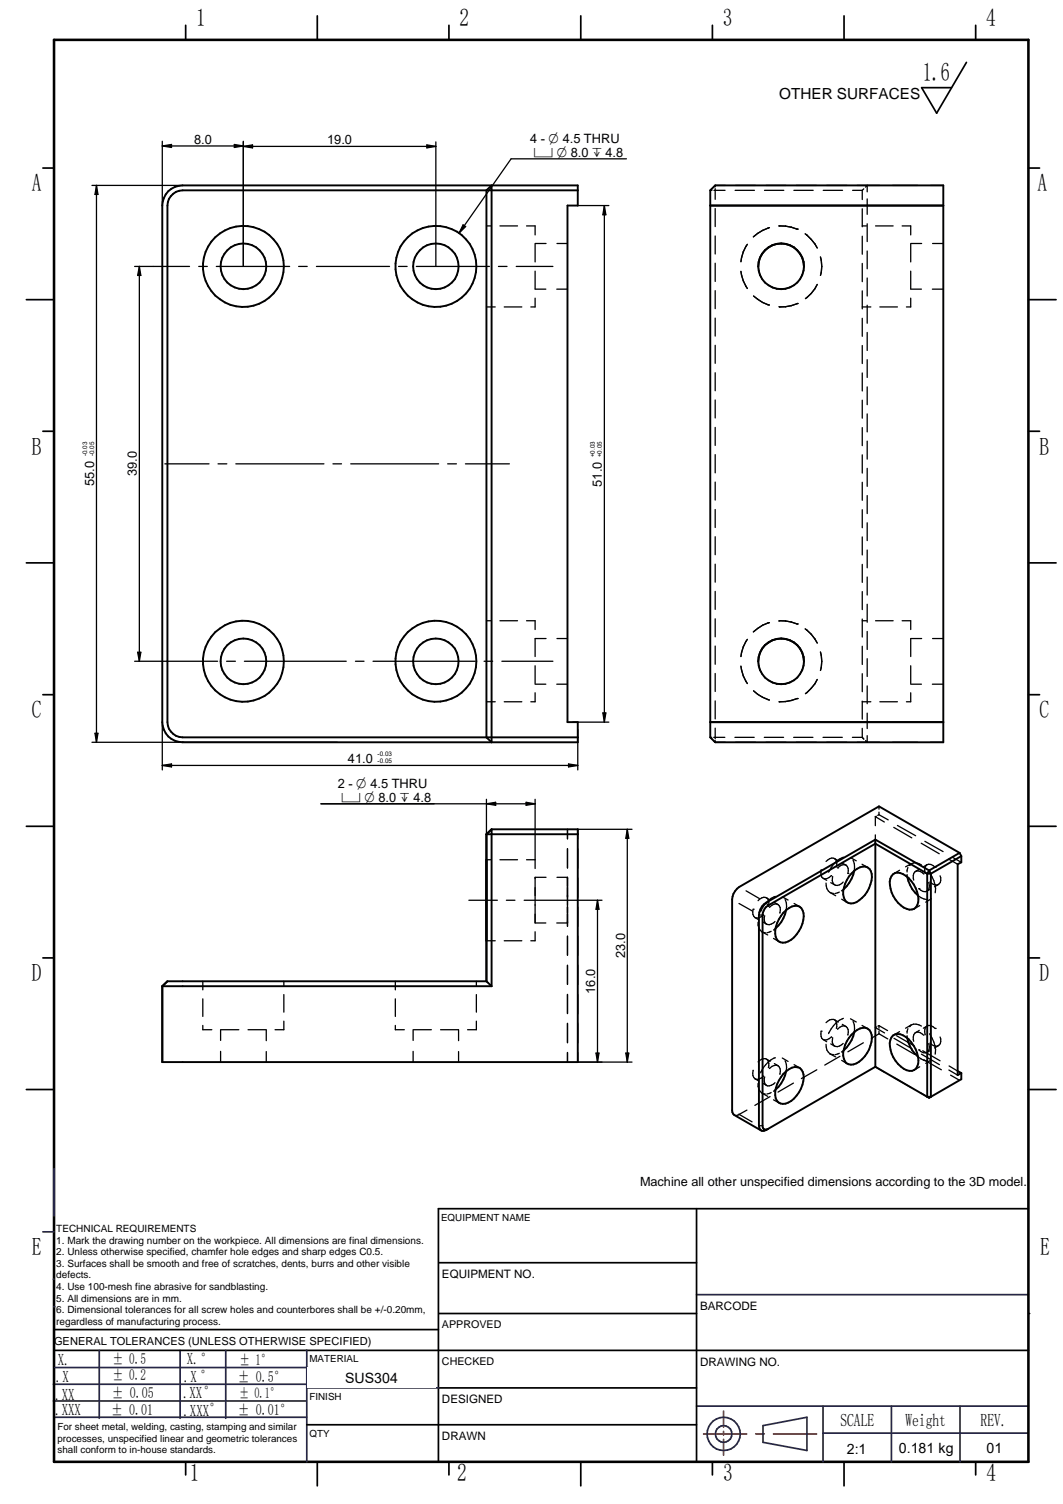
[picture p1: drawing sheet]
<svg xmlns="http://www.w3.org/2000/svg" width="210mm" height="297mm" viewBox="0 0 210 297" stroke-linecap="round" stroke-linejoin="round" font-family="sans-serif">
<g fill="none" stroke="#26264c" stroke-width=".34">
<path d="M8.5 243.3h2.2M10.5 252.6h.2M137.5 255.7h65.6M10.5 276.7h50M10.5 273.4h50M10.8 279.9h49.8M10.8 270.1h50M35.6 266.7v13.4M60.6 266.7v22M60.7 274.1h26M137.5 277.7h65.6M162.5 277.7v11"/>
<path d="M176 277.7v11M189.6 277.7v11M150.7 281.6l8.6-1.7v6.6l-8.6-1.6zM162.5 283h40.5"/>
</g>
<g fill="none" stroke="#000" stroke-width=".34">
<path d="M36.7 5v2.9M88.6 5v2.9M140.7 5v2.9M192.7 5v2.9M8.5 33.2h2.2M203.1 33.2h2.2M5.2 59.2h5.5M203.1 59.2h5.4M8.5 85.2h2.2M203.1 85.2h2.2M5.2 111.2h5.5M203.1 111.2h5.4"/>
<path d="M8.5 137.2h2.2M203.1 137.2h2.2M5.2 163.2h5.5M203.1 163.2h5.4M8.5 189.2h2.2M203.1 189.2h2.2M5.2 215.2h5.5M203.1 215.2h5.4M86.6 238.7v50M10.7 266.7h192.4M10.7 262.6h75.9M86.7 274.1h50.8"/>
<path d="M36.7 288.7v2.6M62.7 288.7v4.8M88.6 288.7v2.6M114.7 288.7v4.8M140.7 288.7v2.6M166.7 288.7v4.8M192.7 288.7v2.6"/>
</g>
<path d="M10.7 7.9h192.4v280.8h-192.4z" fill="none" stroke="#000" stroke-width=".51"/>
<path d="M142.9 278.7v3.2M138.9 283.2h8.5M142.9 282.7v.7M142.9 284.3v3.1M149.2 283.2h1.7M152.7 283.2h8.5" fill="none" stroke="#f00" stroke-width=".34"/>
<circle cx="10.6" cy="258.1" r=".17" fill="#26264c"/>
<g fill="none" stroke="#26264c" stroke-width=".34">
<path d="M10.7 230.8v9.4M19.6 266.7v13.4M44.6 266.7v13.4M60.5 266.7h.1"/>
<circle cx="142.9" cy="283.2" r="3.3"/>
<circle cx="142.9" cy="283.2" r="1.63"/>
</g>
<path d="M190.8 12.3l-5.8 10.1-3-5.1h5.9M86.6 238.7h116.5M86.7 259.4h50.8M86.7 249.4h50.8M86.6 281.4h50.9" fill="none" stroke="#000" stroke-width=".34"/>
<circle cx="203.1" cy="259.4" r=".17" fill="#000"/>
<g fill="#fff">
<path d="M137.9 271.4h64.4v6.1h-64.4z"/>
<path d="M189.9 283.9h13v4h-13z"/>
<path d="M86.9 254.9h50.2v4h-50.2z"/>
<path d="M60.7 270h25.3v4h-25.3z"/>
<path d="M87 244.3h50v4h-50z"/>
<path d="M60.8 277.1h25.2v4h-25.2z"/>
<path d="M176.4 284.1h13v4h-13z"/>
<path d="M162.7 284.1h13v4h-13z"/>
<path d="M137.9 260.4h64.5v6h-64.5z"/>
</g>
<path d="M62.7 3.1v4.8M114.7 3.1v4.8M166.7 3.1v4.8M137.5 238.7v50M60.6 281.4h26" fill="none" stroke="#000" stroke-width=".34"/>
<path d="M101.6 283.2h25.3v4h-25.3z" fill="#fff"/>
<g fill="none" stroke="#000" stroke-width=".38">
<path d="M33.2 37.8a4.1 4.1 0 0 1 2.9-1.2h78v4h-2v102h2v4h-78a4 4 0 0 1-4.1-4v-102a4.4 4.4 0 0 1 1.2-2.8zM96.1 37.6l1-1v110l-1-1zM114.1 37.6h-78a3.1 3.1 0 0 0-3 3v102a3.1 3.1 0 0 0 3 3h78M141.2 36.6h45.1v110h-45.1l-.9-1v-108zM140.3 40.6h46M140.3 142.6h46M96.1 164.8v29M97.1 163.8h17v46h-82.1v-15M97.1 163.8l-1 1M97.1 163.8v31M114.1 164.8h-18M155.2 179.7a6.6 6.6 0 0 1-2.1 3.7"/>
<path d="M168.1 172.5a2.78 2.78 0 0 1 3.2-1.2 2.67 2.67 0 0 1 .6 3.4 5.5 5.5 0 0 1-3.4 3.7 1.65 1.65 0 0 1-2-1.7 6 6 0 0 1 1.6-4.2zM168.7 172a6.8 6.8 0 0 1-2.1 3.6M172.8 165.8l-21.5 12.5a2.96 2.96 0 0 0-1.4 2.4v41.6a.97 .97 0 0 0 .6 1.1 .97 .97 0 0 0 1.1-.4M172.8 165.8l10.7 6.1M172.8 165.8v44.9M176.3 172.7a1.91 1.91 0 0 1 2.6 .3 6 6 0 0 1 2.4 5.2 1.55 1.55 0 0 1-2.3 1.3 5.7 5.7 0 0 1-3.2-6zM179.2 173.2a6.8 6.8 0 0 0 2.1 3.7M183.1 172.6h.7M183.1 172.6v44M183.1 172.6l-10.3-6-21.2 12.3a2.24 2.24 0 0 0-1 1.8v42a.63 .63 0 0 0 1 .3M183.5 171.9l-.4 .7M183.5 171.9l.3 .7"/>
<path d="M183.8 172.6v44M189.5 168.4l.3 .7M189.5 168.4l-6 3.5M189.5 168.4l-15.9-9.1-27.6 15.9a3.3 3.3 0 0 0-1.4 2.4v42.1l.4 .5 5.3 3.1M189.8 169.1v1.2l-.7 .4v41.6l.7-.4M189.8 169.1l-6 3.5M32 194.8h65.1M96.1 193.8h-63l-1.1 1M96.1 193.8l1 1M154.7 180.3a2.81 2.81 0 0 1 3.2-1.2 2.83 2.83 0 0 1 .6 3.3 4.9 4.9 0 0 1-3.9 3.8 1.57 1.57 0 0 1-1.5-1.8 6.2 6.2 0 0 1 1.6-4.1zM154.7 212.1a2.81 2.81 0 0 1 3.2-1.2 2.88 2.88 0 0 1 .6 3.3 4.9 4.9 0 0 1-3.9 3.8 1.83 1.83 0 0 1-1.5-2.4 6.7 6.7 0 0 1 1.6-3.5zM155.2 211.6a6.6 6.6 0 0 1-2.1 3.6"/>
<path d="M168.1 204.3a3.5 3.5 0 0 1 2.8-1.3 2.16 2.16 0 0 1 1.2 2.8 5.8 5.8 0 0 1-3.6 4.4 1.6 1.6 0 0 1-2-1.7 6 6 0 0 1 1.6-4.2zM168.7 203.8a6.6 6.6 0 0 1-2.1 3.7M172.8 210.7l-21.2 12.3M172.8 210.7l10.3 5.9M176.3 204.5a2.07 2.07 0 0 1 2.6 .3 5.7 5.7 0 0 1 2.2 5.8 1.67 1.67 0 0 1-2.7 .5 5.8 5.8 0 0 1-2.6-5.7zM179.2 205a6.5 6.5 0 0 0 2.1 3.7M183.1 216.6l.4 .2 .3-.2M183.1 216.6h.7M189.1 211.5l.7 .4M189.8 211.9v1.2l-6 3.5"/>
<circle cx="48.1" cy="52.6" r="8"/>
<circle cx="48.1" cy="52.6" r="4.5"/>
<circle cx="86" cy="52.6" r="4.5"/>
<circle cx="86.1" cy="52.6" r="8"/>
<circle cx="154.2" cy="52.6" r="4.5"/>
<circle cx="48.1" cy="130.6" r="8"/>
<circle cx="48.1" cy="130.6" r="4.5"/>
<circle cx="86" cy="130.6" r="4.5"/>
<circle cx="86.1" cy="130.6" r="8"/>
<circle cx="154.2" cy="130.6" r="4.5"/>
</g>
<g fill="none" stroke="#000" stroke-width=".25">
<path d="M18.2 36.6h17.9M140.6 37.3l-.3 .3h.3M141.2 36.6h2M141.2 36.6v.3M141.2 37.3v2.1M141.2 36.6l-.3 .3M143.2 37.6h-2.2M145.2 37.6h3.8M145.2 36.6h4M151 37.6h3.8M151.3 36.6h3.9M156.8 37.6h3.8"/>
<path d="M157.2 36.6h4M162.6 37.6h3.8M163.2 36.6h4M168.4 37.6h1.9M169.2 36.6h4.5M170.3 37.6v1.8M170.6 37.3l-.3 .3M170.9 37l.3-.4v1.3M171.2 39.3v3M176.2 36.6h5M183.7 36.6h2.6M96.1 44.6h.8"/>
<path d="M98.7 44.6h3.5M104 44.6h1.7v1.8M105.7 48.2v3.5M105.7 53.6v3.5M105.7 58.9v1.7h-.9M105.7 48.1h2.1M105.7 57.1h2.1M109.9 57.1h2.2M110 48.1h2.1M141.2 41.2v3.5M141.2 46.6v3.6M141.2 52v3.6"/>
<path d="M141.2 57.4v3.6M146.3 53.6a7.6 7.6 0 0 0 1.3 3.4M147.6 48.3a7 7 0 0 0-1.3 3.4M148.8 58.5a7 7 0 0 0 3.1 1.7M149.7 52.6l.1 .9 .5 1.3M151.9 45a8.3 8.3 0 0 0-3.1 1.8M152 56.5a4.3 4.3 0 0 0 4.5 0M153.8 44.6a8.3 8.3 0 0 1 3.6 .7M157.4 59.9h.1M157.4 45.3h.1M157.4 60a7.2 7.2 0 0 1-3.6 .6M158.7 52.6v.9l-.6 1.4"/>
<path d="M159 46.2a8.7 8.7 0 0 1 2.4 2.8M161.4 56.2a7.2 7.2 0 0 1-2.4 2.8M162 50.8a6.6 6.6 0 0 1 0 3.6M170.3 44.6h.8M170.3 41.2v3.6M170.3 46.7v3.5M170.3 52v3.6M170.3 57.4v3.6M171.2 44.2v3.5M171.2 49.6v3.5M171.2 54.9v3.6M172.9 44.6h3.5"/>
<path d="M178.1 44.6h1.7v1.8M179.8 48.1h2.2M179.8 57.1h2.1M179.8 58.9v1.7h-.8M179.8 48.2v3.5M179.8 53.6v3.5M184.1 57.1h2.2M184.1 48.1h2.2M96.1 60.6h1.7M99.6 60.6h3.4M141.2 62.8v3.6M141.2 68.2v3.6"/>
<path d="M141.2 73.6v3.6M141.2 79v3.5M170.3 60.6h1.7M170.3 62.9v3.5M170.3 68.2v3.6M170.3 73.7v3.5M170.3 79v3.6M171.2 60.3v3.5M171.2 65.7v3.5M171.2 71v3.5M171.2 76.4v3.5M173.7 60.6h3.5"/>
<path d="M32.6 91.6h8.7M43.1 91.6h1.7M46.6 91.6h17.4M65.7 91.6h1.7M69.3 91.6h17.3M88.4 91.6h1.7M91.9 91.6h8.7M141.2 84.4v3.6M141.2 89.8v3.6M141.2 95.2v3.6M170.3 84.5v3.5M170.3 89.8v3.6"/>
<path d="M170.3 95.3v3.5M171.2 81.7v3.6M171.2 87.1v3.6M171.2 92.5v3.6M171.2 97.9v3.5M141.2 100.6v3.6M141.2 106v3.6M141.2 111.4v3.6M141.2 116.8v3.6M170.3 100.7v3.5M170.3 106v3.6M170.3 111.5v3.5"/>
<path d="M170.3 116.8v3.6M171.2 103.3v3.5M171.2 108.6v3.5M171.2 114v3.5M171.2 119.3v3.6M96.1 122.6h.8M96.1 138.6h1.7M98.7 122.6h3.5M99.6 138.6h3.4M104 122.6h1.7v1.7M105.7 131.5v3.5M105.7 136.8v1.8h-.9"/>
<path d="M105.7 135.1h2.1M107.8 126.1l-2.1 .1v3.5M109.9 135.1h2.2M110 126.1h2.1M141.2 122.2v3.6M141.2 127.6v3.6M141.2 133v3.6M141.2 138.4v3.6M146.3 131.6a7.5 7.5 0 0 0 1.3 3.4M147.6 126.3a7.1 7.1 0 0 0-1.3 3.4M148.8 136.4a7.8 7.8 0 0 0 3.1 1.9M149.7 130.6l.1 .9 .5 1.3"/>
<path d="M151.9 123a7 7 0 0 0-3.1 1.8M153.8 122.6a7.3 7.3 0 0 1 3.6 .6M156.5 134.5a4.2 4.2 0 0 1-4.5 0M157.4 138h.1M157.4 123.2h.1M157.4 138a8.3 8.3 0 0 1-3.6 .6M158.7 130.6v.9l-.6 1.3M159 124.2a7.6 7.6 0 0 1 2.4 2.8M161.4 134.2a8.2 8.2 0 0 1-2.4 2.8M162 128.8a6.6 6.6 0 0 1 0 3.6M170.3 122.6h.8M170.3 138.6h1.7"/>
<path d="M170.3 122.3v3.5M170.3 127.6v3.6M170.3 133.1v3.5M170.3 138.5v3.5M171.2 124.7v3.6M171.2 130.1v3.5M171.2 135.5v3.5M172.9 122.6h3.5M173.7 138.6h3.5M178.1 122.6h1.7v1.7M179.8 136.8v1.8h-.8M179.8 135.1h2.1"/>
<path d="M179.8 131.5v3.5M182 126.1h-2.2v3.6M184.1 135.1h2.2M184.1 126.1h2.2M18.2 146.6h48.4M36.1 146.6h.1M140.5 145.6h-.2l.3 .4M140.9 146.3l.3 .3M141.2 146.3v.3M141.2 146.6h2M141.2 143.8v2.1M143.1 145.6h-2.2"/>
<path d="M145.1 145.6h3.8M145.2 146.6h4M150.9 145.6h3.8M151.3 146.6h3.9M156.7 145.6h3.8M157.2 146.6h4M162.5 145.6h3.8M163.2 146.6h4M168.3 145.6h2M169.2 146.6h4.5M170.3 145.6l.3 .4M170.3 143.8v1.8"/>
<path d="M171.2 145.3v1.3l-.3-.3M171.2 140.8v3.1M173.6 159.3v.5M176.2 146.6h5M183.7 146.6h2.6M96.1 169.8h.8M97.1 163.8v.3M97.1 164.5v.3M98.7 169.8h3.5M104 169.8h1.7v1.7M107.8 173.3h-2.1v9h2.1M110 173.3h2.1v9.7"/>
<path d="M112.1 163.8v1.9M112.1 167.6v3.8M114.1 163.8v1.9M114.1 167.6v3.8M114.1 173.4v3.8M114.1 179.2v3.8M145.9 178.4l2.6 1.5M147.3 175.9l2.6 1.6M148.7 179.6h.1M148.7 179.6a1.44 1.44 0 0 0 .4 1.6M149.7 177.9a1.1 1.1 0 0 1 1.2-.7 1.1 1.1 0 0 1 .9 1l-.1 .8M151.3 177.3l.8 .5"/>
<path d="M151.4 178.4l.2 .3M152.9 178.2l.7 .4M153.1 177a5.2 5.2 0 0 0-2.9 3M153.6 178.6a1.42 1.42 0 0 1 .4 1.7M153.6 178.6a1.37 1.37 0 0 0-1.7 .6M154.5 177.1l1.1 .7M155 177.7a2.75 2.75 0 0 1 .2 2M156.8 178.4l1.1 .7M162.1 171.8h.1M162.1 171.8a1.54 1.54 0 0 0 .5 1.7M162.6 173.5l.6 .4M163.1 174.4a1.97 1.97 0 0 0 .8 1.9"/>
<path d="M163.1 170.1a1.41 1.41 0 0 1 1.8-.4 1.73 1.73 0 0 1 .2 1.5M163.9 176.3l.5 .1M163.9 176.3l1.1 .6M164 174.3l.8 .5M164.2 172.9l-.1 .1a1.39 1.39 0 0 1-1.5 .5M164.4 176.4h.1M164.4 173.1a1.12 1.12 0 0 0 .1 1.3 1.12 1.12 0 0 0 1.3 .4l.7-.6M164.8 169.6l.8 .4M165.4 171.4h.1M165.7 176.2l-.9 .3M166.2 177.6l1.1 .7M166.3 170.5l.7 .4"/>
<path d="M166.5 169.3a5.3 5.3 0 0 0-2.9 3M166.6 175.6l-.4 .3M167 170.9a1.44 1.44 0 0 1 .4 1.6M167 170.9a1.43 1.43 0 0 0-1.6 .5M167.4 172.5h.1M167.9 169.4l1.2 .6M168.4 169.9a2.92 2.92 0 0 1 .3 2.1M170.2 170.7l1.1 .6M172.8 161.3l1.8 1M172.8 161.3v1.8M172.8 164.9v1.7M173.1 161.2l-.3 .1"/>
<path d="M173.6 160.4v.5M173.6 160.9l1.8 1M173.6 160.9l-.3 .1M176.5 163.4l3.5 2.1M177.2 163l3.6 2.1M177.6 171.9l-1.1 .7M179.1 172.7l.1 .5M179.3 171.3l-.2 .9M179.5 170.9h.1M179.9 170.6l-.4 .3M179.9 170.6a1.82 1.82 0 0 1 2 .2M179.9 170.6l-1.1 .6"/>
<path d="M181.3 176.9a3.1 3.1 0 0 0 1.9 .8M181.4 175.5h.1M181.4 175.5a1.32 1.32 0 0 0 1.6 .5M181.5 171.7l-.7 .4M181.6 178.9l-1.1 .6M181.9 166.5l3.6 2.1M182.4 172.6a1.09 1.09 0 0 0-1.1-.6 1.09 1.09 0 0 0-1 .9l.1 .9M182.6 166.2l3.6 2M183 170.8a1.43 1.43 0 0 1 1.7 .5M183 170.8l-.7 .4M183 170.8a1.52 1.52 0 0 0-.3 1.7M183.4 174.3a1.5 1.5 0 0 1-.4 1.7"/>
<path d="M183.6 172.3l.1 .2a5.4 5.4 0 0 1 1 3.8M183.8 175.6l-.8 .4M183.9 177.5l-1.1 .7M184.7 171.3h.1M185.3 174.7l-.8 .4M185.6 173a1.1 1.1 0 0 1 0 1.3 1.1 1.1 0 0 1-1.3 .4l-.7-.5M187.3 169.7l1.8 1M188 169.3l1.8 1M40 193.8v1.7M40 197.3v3.4M56 193.8v.8M56 196.4v3.5"/>
<path d="M78.1 193.8v1.7M78.1 197.3v3.4M94.1 193.8v.8M94.1 196.4v3.5M96.1 193.8l.3 .3M96.1 185.8h1.7M96.7 194.4l.4 .4M99.6 185.8h3.4M105.7 184v1.8h-.9M109.9 182.3h2.2M112.1 184.9v3.8M112.1 190.6v3.8"/>
<path d="M112.1 196.4v3.8M114.1 184.9v3.8M114.1 190.7v3.7M114.1 196.4v3.8M149.1 181.2l.7 .5M149.7 182.2a1.99 1.99 0 0 0 .8 1.9M150.1 180.7h.3M150.5 184.1l.4 .1M150.5 184.1l1.1 .6M150.6 182.1l.8 .4M150.8 180.7l-.1 .1a1.49 1.49 0 0 1-1.6 .4M150.9 184.2h.1"/>
<path d="M151 180.8a1.1 1.1 0 0 0 0 1.4 1.1 1.1 0 0 0 1.3 .3l.7-.5M152.3 183.9l-.9 .3M152.7 185.3l1.2 .7M153.1 183.4l-.4 .3M40 202.5v.9h1.8M43.6 203.4v2.1M43.6 207.6v2.2M43.6 203.4h3.6M49 203.4h3.5M52.6 203.4v2.1M52.6 207.7v2.1M56 201.7v1.7h-1.7"/>
<path d="M78.1 202.5v.9h1.7M81.6 203.4v2.1M81.6 207.6v2.2M81.7 203.4h3.5M87 203.4h3.5M90.6 203.4v2.1M90.6 207.7v2.1M94.1 201.7v1.7h-1.8M112.1 202.1v3.9M112.1 207.9v1.9M114.1 202.1v3.9M114.1 207.9v1.9"/>
<path d="M147.5 219.2l-1.6 .9M148.7 211.4v.1a1.4 1.4 0 0 0 .4 1.6M149.1 213.1l.7 .4M149.7 214a1.99 1.99 0 0 0 .8 1.9M149.7 209.7a1.12 1.12 0 0 1 1.2-.6 1.12 1.12 0 0 1 .9 .9l-.1 .9M150.5 215.9l1.1 .6M150.5 215.9l.4 .2M150.6 214l.8 .4M150.8 212.5a1.6 1.6 0 0 1-1.7 .6M150.9 216.1h.1M151 212.7a1.14 1.14 0 0 0 .9 1.8l1.1-.7M151.3 209.2l.8 .4"/>
<path d="M152.1 216.6l-3 1.7M152.3 215.8l-.9 .3M152.7 217.2l1.2 .6M152.9 210.1l.7 .4M153.1 208.9a5 5 0 0 0-2.9 3M153.1 215.2l-.4 .3M153.6 210.5a1.48 1.48 0 0 1 .4 1.7M153.6 210.5a1.53 1.53 0 0 0-1.7 .5M154.5 209l1.1 .6M155 209.5a2.88 2.88 0 0 1 .2 2.1M156.7 213.9l-3.1 1.8M156.8 210.3l1.1 .6"/>
<path d="M161.3 211.3l-3.1 1.7M162.1 203.7h.1M162.1 203.7a1.54 1.54 0 0 0 .5 1.6M162.6 205.3l.6 .4M163.1 206.2a1.99 1.99 0 0 0 .8 2M163.1 202a1.19 1.19 0 0 1 2-.2v1.3M163.9 208.2l1.1 .5M163.9 208.2l.5 .1M164 206.2l.8 .4M164.2 204.8l-.1 .1a1.45 1.45 0 0 1-1.5 .4M164.4 208.3h.1M164.4 204.9a1.18 1.18 0 0 0 1 1.8l1.1-.6"/>
<path d="M164.8 201.4l.8 .4M165.7 208l-.9 .3M165.9 208.6l-3 1.8M166.2 209.4l1.1 .7M166.3 202.3l.7 .4M166.5 201.1a5.2 5.2 0 0 0-2.9 3M166.6 207.5l-.4 .3M167 202.7a1.42 1.42 0 0 1 .4 1.7M167 202.7a1.3 1.3 0 0 0-1.6 .6M167.9 201.2l1.2 .6M168.4 201.8a2.98 2.98 0 0 1 .3 2M170.2 202.5l1.1 .7"/>
<path d="M170.5 206l-3.1 1.7M172.8 210.7l1.8 1.1M173.1 202.8l-.3 .1 1.9 1.1M173.6 204.2l-1.6 .9M173.6 202.6h-.2M173.6 202.6v.5M173.6 203.7v.5M173.6 204.2l1.7 1M173.6 202.6l1.7 .9M176.4 212.8l3.5 2M176.5 205.1l3.6 2M177 204.6l3.4 1.9"/>
<path d="M177.1 206.2l3.5 2M177.6 203.8l-1.1 .6M179.1 204.6l.1 .4M179.3 203.2l-.2 .8M179.5 202.7h.1M179.9 202.4l-.4 .3M179.9 202.4a2.06 2.06 0 0 1 2 .2M179.9 202.4l-1.1 .7M181.3 208.7a2.49 2.49 0 0 0 1.9 .8M181.4 207.3h.1M181.4 207.3a1.43 1.43 0 0 0 1.6 .6M181.5 203.5l-.7 .5"/>
<path d="M181.6 210.7l-1.1 .6M181.7 215.8l1.8 1M181.9 208.2l3.6 2.1M182.2 207.5l3.4 2M182.4 204.5a1.09 1.09 0 0 0-1.2-.7 1.09 1.09 0 0 0-.9 1l.1 .9M182.4 209.3l3.5 2M183 202.6a1.32 1.32 0 0 1 1.7 .5M183 202.6l-.7 .5M183 202.6a1.45 1.45 0 0 0-.3 1.8M183.4 206.1a1.57 1.57 0 0 1-.4 1.8M183.6 204.2l.1 .1a5.4 5.4 0 0 1 1 3.9M183.8 207.4l-.8 .5"/>
<path d="M183.9 209.3l-1.1 .7M184.7 203.1h.1M185.3 206.5l-.8 .5M185.6 204.8a1.1 1.1 0 0 1 0 1.4 1.1 1.1 0 0 1-1.3 .3l-.7-.5M187.4 211.3l1.7 1M187.4 210.5l1.7 1M187.7 212.3l1.8 1.1M145 220.2l.2 .1M145.6 220.3h-.2M145.7 220.2h.1M145.9 220l2.6 1.6M150.1 222.3h.3"/>
</g>
<path d="M16 86.6h2.9v10h-2.9z" fill="#fff"/>
<path d="M19 36.6l.3 1.8h-.5zM19 36.6v110M48 28v24.6M86.1 28v24.6M18.8 144.8h.5l-.3 1.8z" fill="none" stroke="#000" stroke-width=".25"/>
<path d="M19 36.6l.3 1.8h-.5zM18.8 144.8h.5l-.3 1.8z" fill="#000"/>
<path d="M64 26.4h6.1v2.4h-6.1z" fill="#fff"/>
<g fill="none" stroke="#000" stroke-width=".25">
<path d="M48 28.9l1.9-.3v.6zM48 28.9h38.1M84.3 28.6l1.8 .3-1.8 .3zM26.6 52.6h10.8M39.2 52.6h1.7M42.7 52.6h14.5M59 52.6h1.7M62.5 52.6h14.4M78.7 52.6h1.7M82.2 52.6h14.4M98.4 52.6h1.7M101.9 52.6h7.3"/>
<path d="M26.6 130.6h16.4M44.7 130.6h1.8M48.3 130.6h20.1M70.2 130.6h1.7M73.7 130.6h20.1M95.6 130.6h1.7M99.1 130.6h10.1"/>
</g>
<path d="M48 28.9l1.9-.3v.6zM84.3 28.6l1.8 .3-1.8 .3z" fill="#000"/>
<path d="M24.9 88.5h2.4v6.2h-2.4z" fill="#fff"/>
<path d="M32 27.9v12.7M48 27.9v24.7M27.5 52.6v78M27.5 52.6l.3 1.8h-.6zM27.2 128.8h.6l-.3 1.8z" fill="none" stroke="#000" stroke-width=".25"/>
<path d="M27.5 52.6l.3 1.8h-.6zM27.2 128.8h.6l-.3 1.8z" fill="#000"/>
<path d="M37.7 26.2h4.8v2.5h-4.8z" fill="#fff"/>
<path d="M32 28.8l1.9-.3v.6zM32 28.8h16M46.3 28.5l1.7 .3-1.7 .3zM114.1 40.6h6.1M113.1 142.6h7.1" fill="none" stroke="#000" stroke-width=".25"/>
<path d="M32 28.8l1.9-.3v.6zM46.3 28.5l1.7 .3-1.7 .3z" fill="#000"/>
<path d="M116.2 86.5h3v10.2h-3z" fill="#fff"/>
<path d="M119.3 40.6l.3 1.8h-.6zM119.3 40.6v102M119 140.8h.6l-.3 1.8zM114.1 163.8h10.7M114.1 209.8h10.7" fill="none" stroke="#000" stroke-width=".25"/>
<path d="M119.3 40.6l.3 1.8h-.6zM119 140.8h.6l-.3 1.8z" fill="#000"/>
<path d="M121.3 183.7h2.4v6.2h-2.4z" fill="#fff"/>
<path d="M92.6 177.8h5.6M100 177.8h1.7M103.5 177.8h15.4M123.9 163.8l.3 1.8h-.6zM123.9 163.8v46M114.1 209.8h4.8M123.6 208h.6l-.3 1.8z" fill="none" stroke="#000" stroke-width=".25"/>
<path d="M123.9 163.8l.3 1.8h-.6zM123.6 208h.6l-.3 1.8z" fill="#000"/>
<path d="M115.4 190.7h2.5v6.2h-2.5z" fill="#fff"/>
<path d="M63.4 158.7h22.3M96.1 157.9v11.9M105.7 157.9v11.9M118 177.8l.3 1.8h-.6zM118 177.8v32M117.7 208h.6l-.3 1.8z" fill="none" stroke="#000" stroke-width=".25"/>
<path d="M118 177.8l.3 1.8h-.6zM117.7 208h.6l-.3 1.8z" fill="#000"/>
<path d="M66.1 153.5h19.6v5.1h-19.6z" fill="#fff"/>
<path d="M100.9 31.4h22.8M63.4 158.7h42.3M96.1 158.8l1.8-.3v.5zM103.9 158.5l1.8 .2-1.8 .3z" fill="none" stroke="#000" stroke-width=".25"/>
<path d="M96.1 158.8l1.8-.3v.5zM103.9 158.5l1.8 .3-1.8 .2z" fill="#000"/>
<path d="M103.6 26.1h20.1v5.1h-20.1z" fill="#fff"/>
<path d="M100.9 31.4l-10.3 14.7M91.4 44.4l.5 .3-1.3 1.4zM32 142.6v9.5M114.1 144.1v8" fill="none" stroke="#000" stroke-width=".25"/>
<path d="M91.4 44.4l.5 .3-1.3 1.4z" fill="#000"/>
<path d="M68.1 148h10v3h-10z" fill="#fff"/>
<path d="M32 151.2h82.1M32 151.2l1.9-.3v.6zM112.3 150.9l1.8 .3-1.8 .3z" fill="none" stroke="#000" stroke-width=".25"/>
<path d="M32 151.2l1.9-.3v.6zM112.3 150.9l1.8 .3-1.8 .3z" fill="#000"/>
<text font-size="5.1" x="182.2" y="16">1.6</text>
<g font-size="4.9">
<text x="38.7" y="5.2">1</text>
<text x="90.8" y="5.2">2</text>
<text x="142.7" y="5.2">3</text>
<text x="194.7" y="5.2">4</text>
<text x="6.3" y="37.8">A</text>
<text x="204.9" y="37.8">A</text>
<text x="6.3" y="89.8">B</text>
<text x="205.2" y="89.8">B</text>
<text x="6.3" y="141.8">C</text>
<text x="205.2" y="141.8">C</text>
<text x="6.3" y="193.8">D</text>
<text x="205.2" y="193.8">D</text>
<text x="6.3" y="247.9">E</text>
<text x="205.4" y="247.9">E</text>
<text x="37.5" y="292.5">1</text>
<text x="90.3" y="292.5">2</text>
<text x="142.8" y="292.5">3</text>
<text x="194.8" y="292.5">4</text>
</g>
<g font-size="3.6">
<text x="165.9" y="281.6">SCALE</text>
<text x="178.8" y="281.6">Weight</text>
<text x="193.6" y="281.6">REV.</text>
</g>
<g font-size="3.3">
<text x="11.4" y="269.7">X.</text>
<text x="36.9" y="269.4">X.°</text>
<text x="11" y="272.9">.X</text>
<text x="36.3" y="273">.X °</text>
<text x="10.9" y="276.4">.XX</text>
<text x="10.9" y="279.5">.XXX</text>
<text x="36.2" y="276">.XX°</text>
<text x="36.2" y="279.7">.XXX°</text>
</g>
<g font-size="3">
<text x="153.9" y="19.6">OTHER SURFACES</text>
<text x="22.2" y="269.3">± 0.5</text>
<text x="47.3" y="269.5">± 1°</text>
<text x="22.2" y="272.5">± 0.2</text>
<text x="47" y="273">± 0.5°</text>
<text x="22" y="279.4">± 0.01</text>
<text x="22.1" y="276.2">± 0.05</text>
<text x="46.9" y="279.4">± 0.01°</text>
</g>
<text font-size="2.9" x="47.2" y="276.2">± 0.1°</text>
<g font-size="2.8">
<text x="105.4" y="30.9">c O 8.0 ` 4.8</text>
<text x="67.4" y="158.3">c O 8.0 ` 4.8</text>
<text x="68.2" y="273">SUS304</text>
<text x="167.2" y="287.1">2:1</text>
<text x="177.5" y="287.1">0.181 kg</text>
<text x="194.8" y="286.9">01</text>
</g>
<g font-size="2.5">
<text x="38.3" y="28.4">8.0</text>
<text x="64.6" y="28.5">19.0</text>
<text x="104.7" y="28.2">4 - O 4.5 THRU</text>
<text x="18.6" y="96" transform="rotate(-90 18.6 96)">55.0</text>
<text x="27.1" y="94.1" transform="rotate(-90 27.1 94.1)">39.0</text>
<text x="118.9" y="96.1" transform="rotate(-90 118.9 96.1)">51.0</text>
<text x="66.7" y="155.6">2 - O 4.5 THRU</text>
<text x="68.7" y="150.7">41.0</text>
<text x="123.4" y="189.2" transform="rotate(-90 123.4 189.2)">23.0</text>
<text x="117.5" y="196.3" transform="rotate(-90 117.5 196.3)">16.0</text>
<text x="126.4" y="234.2">Machine all other unspecified dimensions according to the 3D model.</text>
</g>
<g font-size="2.3">
<text x="87.3" y="252.4">EQUIPMENT NO.</text>
<text x="138.2" y="258.7">BARCODE</text>
<text x="138.2" y="269.7">DRAWING NO.</text>
<text x="87.3" y="277.1">DESIGNED</text>
<text x="87.3" y="284.4">DRAWN</text>
</g>
<text font-size="2.2" x="10.7" y="265.6">GENERAL TOLERANCES (UNLESS OTHERWISE SPECIFIED)</text>
<g font-size="2.1">
<text x="87.3" y="262.3">APPROVED</text>
<text x="87.3" y="269.5">CHECKED</text>
</g>
<g font-size="2">
<text x="11.1" y="243.3">TECHNICAL REQUIREMENTS</text>
<text x="11.1" y="245.6">1. Mark the drawing number on the workpiece. All dimensions are final dimensions.</text>
<text x="11.1" y="247.9">2. Unless otherwise specified, chamfer hole edges and sharp edges C0.5.</text>
<text x="11.1" y="250.2">3. Surfaces shall be smooth and free of scratches, dents, burrs and other visible</text>
<text x="11.1" y="252.5">defects.</text>
<text x="11.1" y="254.8">4. Use 100-mesh fine abrasive for sandblasting.</text>
<text x="11.1" y="257.1">5. All dimensions are in mm.</text>
<text x="11.1" y="259.4">6. Dimensional tolerances for all screw holes and counterbores shall be +/-0.20mm,</text>
<text x="11.1" y="261.6">regardless of manufacturing process.</text>
</g>
<g font-size="1.9">
<text x="87.1" y="241.1">EQUIPMENT NAME</text>
<text x="61.1" y="269">MATERIAL</text>
<text x="61.1" y="276.4">FINISH</text>
<text x="11.4" y="282.5">For sheet metal, welding, casting, stamping and similar</text>
<text x="11.4" y="284.7">processes, unspecified linear and geometric tolerances</text>
<text x="11.4" y="287">shall conform to in-house standards.</text>
<text x="61.1" y="283.7">QTY</text>
</g>
<g font-size="1.3">
<text x="17.2" y="90.1" transform="rotate(-90 17.2 90.1)">-0.03</text>
<text x="18.6" y="90.1" transform="rotate(-90 18.6 90.1)">-0.05</text>
<text x="117.4" y="90.3" transform="rotate(-90 117.4 90.3)">+0.03</text>
<text x="118.9" y="90.3" transform="rotate(-90 118.9 90.3)">+0.05</text>
<text x="74.5" y="149.3">-0.03</text>
<text x="74.5" y="150.7">-0.05</text>
</g>
</svg>
